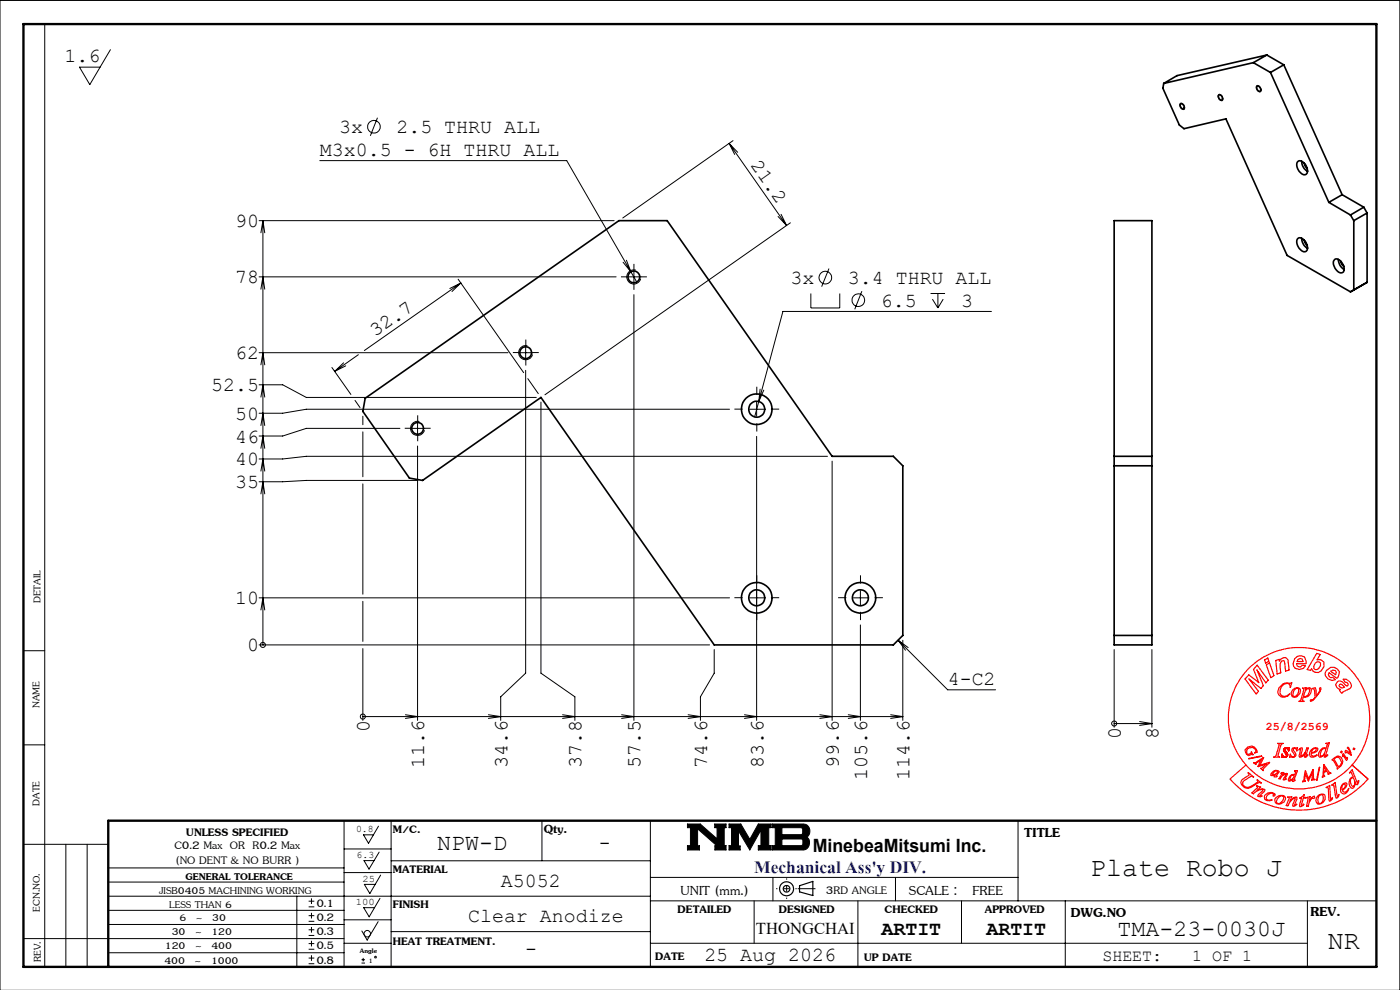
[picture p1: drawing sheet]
<svg xmlns="http://www.w3.org/2000/svg" width="297mm" height="210mm" viewBox="0 0 297 210" stroke-linecap="round" stroke-linejoin="round" font-family="sans-serif">
<g fill="none" stroke="#000" stroke-width=".21">
<path d="M9.5 5.1v200M23.4 10.5l-4.4 7.4-2.1-3.7h4.3M266.6 18.2a.84 .84 0 0 1 .8 .4 .84 .84 0 0 1-.1 .9 .92 .92 0 0 1-.7-1.3zM67.8 34.1h52.4l13.6 23.6M80.1 25l-1.5 3.8M154.7 30.4l12.2 17.4M154.7 30.4l1.8 1.9M154.7 30.4l1.2 2.4M155.5 29.8l-23.4 16.4M250.4 22a.77 .77 0 0 1 .8 .4 .77 .77 0 0 1-.1 .8 .93 .93 0 0 1-.7-1.2zM258.5 20.1a.84 .84 0 0 1 .8 .4 .84 .84 0 0 1 0 .9 .9 .9 0 0 1-.8-1.3zM55 58.7h75.7"/>
<path d="M55 46.8h75.3M55.8 46.8v90M55.8 46.8l.4 2.6M55.8 46.8l-.4 2.6M97.2 59.2l13.9 19.8M132.2 55.6l1.6 2.1M132.9 55.2l.9 2.5M133 58.7h3M133.8 57.7l1.3 2.1M134.5 57.2v3M134.9 57.3a1.51 1.51 0 0 0-1.9 1 1.51 1.51 0 0 0 1.1 1.9 1.51 1.51 0 0 0 1.8-1.1M165.1 45.9l1.8 1.9"/>
<path d="M165.7 45.5l1.2 2.3M167.7 47.3l-52.1 36.4M175.9 57l-1.6 3.8M55 74.8h52.8M55.4 77.4l.4-2.6 .4 2.6M55.4 61.3l.4-2.6 .4 2.6M70.4 78l4 5.7M72.9 77l-1.9 1.8M73.3 77.6l-2.3 1.2M76 75.2l-5 3.6M97.8 60l-20.5 14.4M97.8 60l-1.9 1.8"/>
<path d="M97.8 60l-2.4 1.2M110 74.8h3M111.5 78.6v64.2l-5.3 5v5M111.5 73.3v3M111.9 73.4a1.5 1.5 0 0 0-1.8 1.1 1.5 1.5 0 0 0 1.1 1.8 1.5 1.5 0 0 0 1.8-1.1M134.5 62.5v90.3M172 62.3v3h6.2v-3M182.8 61.8l-1.5 3.8M197.4 62.3h3.1M197.8 63.5l1.2 1.8M199 62.3v3M200.1 63.5l-1.1 1.8"/>
<path d="M210.3 66.1h-44.2l-6 22.3M55 81.6h5l5 2.7h48.8M55.4 84.2l.4-2.6 .4 2.6M55.4 95.1l.4-2.6 .4 2.6M55.4 90.3l.4-2.6 .4 2.6M55.4 99.9l.4-2.5 .4 2.5M75.3 84.9l1.1 1.6M77 88.3v1.8M77 91.6v9.5M84.8 90.9h-19.8l-5 1.6h-5M87.1 90.9h3M88.6 89.4v2.9"/>
<path d="M88.6 94.6v58.2M89 89.4a1.5 1.5 0 0 0-1.9 1.1 1.5 1.5 0 0 0 1.1 1.8 1.5 1.5 0 0 0 1.8-1M112 80.3l2.2 3.2M114.8 85.3v57.5l7.2 5v5M154.8 86.8h-89.8l-5 .9h-5M159 86.8h3M160.5 85.3v3M160.5 92.6v60.2M161.3 82.5l-.3 2.7 1-2.4M175.5 96.8h-110.5l-5 .6h-5M176.5 97.8v55M55.4 104.8l.4-2.6 .4 2.6"/>
<path d="M77 102.6v23.4M88.7 101.9h-23.7l-5 .3h-5M5 138h4.5M55 136.8h95.5M55 126.8h99.8M55.4 129.4l.4-2.6 .4 2.6M55.8 136.8h.1M77 127.6v8.5M77 137.6v15.2M151.5 137.8v5l-2.9 5v5M159 126.8h3M181 126.8h3"/>
<path d="M182.5 125.3v3M182.5 132.6v20.2M190.5 135.8l2.2 1.6M190.5 135.8l1.6 2.1M190.5 135.8l10.5 10.5h10.2M191.5 135.8v17M236.4 137.8v16.5M244.4 137.8v16.5M5 158h4.5M77 152h.1M77 152h114.5M86 151.6l2.6 .4-2.6 .4"/>
<path d="M103.6 151.6l2.6 .4-2.6 .4M119.3 151.6l2.7 .4-2.7 .4M131.9 151.6l2.6 .4-2.6 .4M146 151.6l2.6 .4-2.6 .4M157.9 151.6l2.6 .4-2.6 .4M173.9 151.6l2.6 .4-2.6 .4M180 151.6l2.5 .4-2.5 .4M188.9 151.6l2.6 .4M191.5 152l-2.6 .4M236.4 153.5h.1M236.4 153.5h8M241.8 153.1l2.6 .4"/>
<path d="M244.4 153.5l-2.6 .4M5 179.1h18M14 179.1v26M18.5 179.1v26M73 174.1v31M80.3 175.3l-2.1 3.6-1.1-1.8h2.1M83 174.1v31M115 174.1v8.5M138 174.1v31M145.8 174.8h2.8l3.5 3.1v-2.3h-.5v-.8h2.4v.8h-.4v3.8h.4v.9h-2.3v-.9h.4l-4.1-3.6v3.6h.4v.9h-2.6v-.9h.7v-3.8h-.7zM154.7 174.8h2.5l1.9 3.2 1.8-3.2h2.7v.8h-.5v3.8h.5v.9h-2.7v-.9h.5v-3.3l-2.3 4.2-2.4-4v3.1h.3v.9h-2.3v-.9h.5v-3.8h-.5zM163.9 174.8h6.6a1.5 1.5 0 0 1 1.3 1.2 1.5 1.5 0 0 1-.7 1.6 1.48 1.48 0 0 1 .6 1.6 1.48 1.48 0 0 1-1.4 1.1h-6.4v-.9h.6v-3.8h-.6z"/>
<path d="M165.9 175.6h4.1l.3 .3v.9l-.3 .3h-4.1zM165.9 178h4.2l.2 .3v.8l-.3 .3h-4.1zM216 174.1v17M5 199.1h68M22.9 184.1h50.1M23 190.1h115M23 196.1h50M23 193.1h50M23 187.1h50M63 190.1v14.9M65.5 192.4h1.2M65.5 191.2h1.2"/>
<path d="M65.5 195.4h1.2M65.5 194.2h1.2M65.5 198.4h1.2M65.5 197.2h1.2M66.1 190.6v1.2M66.1 193.6v1.2M66.1 196.6v1.2M66.1 199.6v1.2M73 195.1h10M73 185.1h10M73 180.1h10M80.2 195.5l-2.3 3.9-1.1-1.9"/>
<path d="M80.4 180.8l-2.1 3.6-1.1-1.8h2.1M80.6 190.6l-2.3 3.9-1.1-2h2.2M80.8 185.6l-2.3 3.9-1.2-1.9h2.3M83 197.6h55M83 182.6h55M138 186.1h78M138 191.1h154M160 191.1v9M164 186.1v5M182 191.1v14M190 186.1v5M204 191.1v9"/>
<path d="M226 191.1v13.9M277.4 191.1v13.9M0 210.1v-210h297v210M23 202.1h50M65.5 201.4h1.2M65.5 200.2h1.2M65.5 204.4h1.2M65.5 203.2h1.2M66.1 202.6v1.2M73 200.1h10M76.7 204.3h.7M76.7 203.6h.7"/>
<path d="M77 203.2v.7M138 200.1h139.4"/>
<circle cx="79.3" cy="26.9" r="1.33"/>
<circle cx="175.1" cy="58.9" r="1.33"/>
<circle cx="182.1" cy="63.7" r="1.35"/>
<circle cx="55.8" cy="136.8" r=".54"/>
<circle cx="77" cy="152" r=".54"/>
<circle cx="236.4" cy="153.5" r=".52"/>
<circle cx="77.9" cy="198.1" r=".68"/>
<circle cx="79.7" cy="203" r=".17"/>
</g>
<g fill="none" stroke="#000" stroke-width=".25">
<path d="M169.6 187.9l2.8-.9v3l-2.8-.8z"/>
<circle cx="166.9" cy="188.5" r=".7"/>
<circle cx="166.9" cy="188.5" r="1.48"/>
</g>
<path d="M164.6 188.5h4.4M166.9 186.3v4.4" fill="none" stroke="#000" stroke-width=".21" stroke-dasharray="15.2 1.3 1.3 1.3" stroke-dashoffset="15" stroke-linecap="butt"/>
<g fill="none" stroke="#000" stroke-width=".21" stroke-dasharray="15.2 1.3 1.3 1.3" stroke-linecap="butt">
<path d="M133 58.7h-1.3M134.5 57.2v-1.2M136 58.7h1.2M110 74.8h-1.2M111.5 73.3v-1.3M111.5 76.3v1.2M113 74.8h1.3M134.5 60.2v1.3M87.1 90.8h-1.2M88.6 89.3v-1.2M88.6 92.3v1.3M90.1 90.8h1.3"/>
<path d="M157.5 86.8h-1.7M160.5 83.8v-1.8M160.5 89.8v1.7M163.5 86.8h1.8M157.5 126.8h-1.7M160.5 123.8v-1.8M160.5 129.8v1.7M163.5 126.8h1.8M179.5 126.8h-1.7M182.5 123.8v-1.8M182.5 129.8v1.7M185.5 126.8h1.8"/>
<path d="M169.2 188.5h3.8"/>
</g>
<path d="M5 5.1h287v200h-287zM292 174.1h-269v31" fill="none" stroke="#000" stroke-width=".5"/>
<path d="M145.8 174.8v.8h.7v3.8h-.7v.9h2.6v-.9h-.4v-3.6l4.1 3.6h-.4v.9h2.3v-.9h-.4v-3.8h.4v-.8h-2.4v.8h.5v2.3l-3.5-3.1zM154.7 174.8v.8h.5v3.8h-.5v.9h2.3v-.9h-.3v-3.1l2.4 4 2.3-4.2v3.3h-.5v.9h2.7v-.9h-.5v-3.8h.5v-.8h-2.7l-1.8 3.2-1.9-3.2zM165.9 178h4.2l.2 .2v.9l-.3 .3h-4.1zM163.9 174.8v.8h.6v3.8h-.6v.9h6.8l.8-.6 .2-.8-.1-.9-.5-.4a1.49 1.49 0 0 0 .7-1.6 1.49 1.49 0 0 0-1.3-1.2zM165.9 175.6h4.1l.3 .3v.9l-.3 .3h-4.1z" fill-rule="evenodd" fill="#000"/>
<g fill="none" stroke="#000" stroke-width=".35">
<path d="M246.9 17.7l-.2 1 3.5 7.8 1 .8 8.9-2.1 12.9 29 13.5 7.7M265.9 13.3l3.6 2.1M265.9 13.3l-19 4.4M266.7 18.3a.64 .64 0 0 1 .7 .4 .64 .64 0 0 1-.2 .7 .78 .78 0 0 1-.5-1.1zM268.7 11.7l-2.8 1.6M268.7 11.7l3.6 2M268.7 11.7l-19 4.3-2.8 1.7M269.5 15.4l12.4 27.5M272.3 13.7l-2.8 1.7M272.3 13.7l12.4 27.6M250.5 22a.66 .66 0 0 1 .6 .4 .66 .66 0 0 1-.1 .7 .75 .75 0 0 1-.5-1.1zM258.6 20.1a.66 .66 0 0 1 .7 .4 .66 .66 0 0 1-.2 .8 .77 .77 0 0 1-.5-1.2z"/>
<path d="M275.3 34.3a1.42 1.42 0 0 1 1.9 1.2 1.05 1.05 0 0 1-.4 1.6 2.09 2.09 0 0 1-1.5-2.8zM276.2 34.2a2.52 2.52 0 0 0 1.2 2.2M276.7 34.6l.2 .7 .4 .4M236.4 46.8h8v90h-8zM275.3 50.6a1.42 1.42 0 0 1 1.9 1.2 1.05 1.05 0 0 1-.4 1.6 2.09 2.09 0 0 1-1.5-2.8zM276.2 50.5a2.4 2.4 0 0 0 1.2 2.2M276.7 51l.1 .4 .5 .6M281.9 42.9l4.6 2.7M283.1 55.1a1.32 1.32 0 0 1 1.8 .9 1.3 1.3 0 0 1-.2 1.8 1.96 1.96 0 0 1-1.6-2.7zM283.9 55a2.52 2.52 0 0 0 1.3 2.2M284.5 55.4l.2 .7 .4 .4M284.7 41.3l-2.8 1.6"/>
<path d="M284.7 41.3l4.6 2.6M286.5 45.6l.7 1.2M287.2 46.8v14.7l-.7 .4M289.3 43.9l-2.8 1.7M289.3 43.9l.7 1.3M290 45.2l-2.8 1.6M290 59.9l-3.5 2M290 45.2v14.7M290 59.9l-.7 .4M77.5 84.5l53.8-37.7h10.2l35 50h13l2 2v36l-2 2h-38l-36.7-52.5-25.2 17.6-2.7-.5-9.9-14.1zM236.4 96.8h8M236.4 98.8h8"/>
<path d="M236.4 134.8h8"/>
<circle cx="134.5" cy="58.7" r="1.25"/>
<circle cx="111.5" cy="74.8" r="1.25"/>
<circle cx="88.6" cy="90.9" r="1.25"/>
<circle cx="160.5" cy="86.8" r="3.3"/>
<circle cx="160.5" cy="86.8" r="1.7"/>
<circle cx="160.5" cy="126.8" r="3.3"/>
<circle cx="160.5" cy="126.8" r="1.7"/>
<circle cx="182.5" cy="126.8" r="3.3"/>
<circle cx="182.5" cy="126.8" r="1.7"/>
</g>
<g fill="none" stroke="#f00" stroke-width=".25">
<path d="M274.7 139.7l.5-.5 .7-.1 .8 .2 .4 1v.5h-2l.1 .5 .5 .2 .3-.1 .3-.3 .7 .1-.5 .6-.8 .2-.9-.2-.4-.5-.1-.6zM275.3 139.9l.6-.2 .3 .1 .2 .5h-1.2zM279.3 138.6l.8 .2-.7 1.2h.9l.5 .4 .1 1-.6 .9a1.21 1.21 0 0 1-2.1-.5l-.2 .4-.7-.2zM264.7 158.5l.9-.3a1.62 1.62 0 0 1 1.1 1.4l-.5 .1 .3-.4-.2-.3-.6-.5-.9 .2-.3 .4v.7l.3 .2 .7-.2v-.3l.4 .6-.3-.1-.7 .3-.6-.6-.2-.6zM266.7 141.1l2.4 3.2-.6 .5-1.8-2.7 1.3 3.3-.5 .6-2.5-2 2 2.6-.5 .6-2.4-3.2 .8-.9 2.2 1.7-1.2-2.8zM268.3 140l.7-.4 .2 .7-.7 .4zM268.6 141l.7-.4 1 2.7-.7 .4zM270.7 140.1l.7-.2v.4l.3-.5 .5-.3h.6a2.85 2.85 0 0 1 .7 2.6l-.8 .3-.1-1.7a.45 .45 0 0 0-.2-.4 .45 .45 0 0 0-.4-.1l-.4 .6 .1 1.9-.8 .3zM271 157.7h1.2l-.5 .3-.5 2-.1 .4 .4 .1-1.3 .1 .5-.2 .7-2.3v-.3zM271.3 145.9a1.91 1.91 0 0 1 2.2-1l.5-.1-.3 1a.79 .79 0 0 0-.5-.9 .79 .79 0 0 0-.9 .3 1.77 1.77 0 0 0-.5 2.3 1.28 1.28 0 0 0 1.8-.3l-.4 .5-.9 .2a1.19 1.19 0 0 1-1.2-1.2zM272.5 158.7l1-.1-.1 .7-.1-.3-.4-.3-.3 .3 .6 1.1a.95 .95 0 0 1-1.2 .5v-.6l.1 .3 .4 .2 .4-.1v-.4l-.6-.9zM274.2 158.7l1.1-.1-.2 .7-.1-.3-.4-.3-.3 .3 .7 1.1a.91 .91 0 0 1-1.3 .5h-.1l.1-.6 .2 .3 .4 .2 .3-.1v-.4l-.6-.8z"/>
<path d="M274.3 146.3l.3-.3a.78 .78 0 0 1 .8-.1 .78 .78 0 0 1 .5 .6 1.39 1.39 0 0 1-1.3 1.4l-.5-.1a1.09 1.09 0 0 1 .2-1.5zM274.8 146.1l.4-.1 .2 .1a1.36 1.36 0 0 1-.8 1.7l-.3-.2a1.64 1.64 0 0 1 .5-1.5zM275.7 158.9l.4-.3 .2 .2-.4 1.6a2.09 2.09 0 0 0 1.3-1.7h.3l-.5 1.7 .5-.2-.6 .4-.2-.2 .3-.8a1.28 1.28 0 0 1-1.3 1l-.1-.2 .3-1.5-.4 .2zM276.3 146l.8-.1-.2 .4 .8-.4a.49 .49 0 0 1 .5 .5 1.31 1.31 0 0 1-1.7 1.4l-.2 .7 .3 .3h-1l.4-.3 .6-2.2v-.2zM277.2 146.2l.4-.2a.6 .6 0 0 1 .1 .9l-.3 .6-.5 .3-.4-.2zM278.2 159.1a.82 .82 0 0 1 1.4-.2l-.4 .6-1.1 .4 .2 .4 .3 .1 .8-.2-.4 .3-.6 .1-.4-.1a1.1 1.1 0 0 1 .2-1.4zM278.4 146l.6-.1 .3 1.6 .6-.9a.36 .36 0 0 0 0-.6l.1-.1h.2a4.6 4.6 0 0 1-2.2 2.9v-.3h.4l.6-.6-.2-1.6zM278.4 159.1l.6-.4 .3 .2a1.1 1.1 0 0 1-1.1 .8zM279 140.6l.4-.2h.4l.3 .2v.6l-.3 .6-.4 .2-.4 .1-.3-.3v-.5zM280.6 158.9l.4-.2 .2 .1a1.43 1.43 0 0 1-1 1.6 .91 .91 0 0 1 .1-1.2zM281.3 157.7l.7-.2-.8 2.9 .5-.2-.3 .2-.4 .2v-.7l-.3 .4-.8 .3a1.36 1.36 0 0 1 1.2-2l.2 .2 .3-.9zM281.4 142.2l.9-.6h.7l.7 .3 .5 .6-.3 1-.3 .4-1.6-1.2-.2 .4 .2 .5 .3 .1h.5l.5 .5-.7 .1-.9-.3-.5-.7-.1-.5z"/>
<path d="M282.3 142.4l.4-.2h.6l.2 .4-.1 .5zM284.2 145.2h.5l.6 .6-.6 .1-.5-.2-.1-.3zM284.4 159.4h.3v.3h-.3zM284.9 146.8l1.1-.6a.89 .89 0 0 0 .7-.9l-.3-.6-.8-.6h-.7l.5 .6 .3 .1 .3 .4-.3 .3-.3-.2a1.22 1.22 0 0 0-1.7-.7l-.3 .6 .2 .6 .4 .3 .4 .1-.2 .3 .4 .6 .3-.3M284.9 159.9h.2l.6 1 .1-.3 .1 .1-.1 .6-.8-1-.2 .2zM285.9 158.5h.2l.2 .5 .3 1.2-1-.7-.2 .2 .1-.5 1 .6zM287.1 158.7l.3 .1v.2h-.2zM264.3 162.3a15 15 0 0 1 .9-20.8 15 15 0 0 1 20.8 0 15 15 0 0 1 .8 20.8M264.3 162.3l-3.4 2.9a19.4 19.4 0 0 0 29.3 0l-3.4-2.9M264.3 162.3a15 15 0 0 0 22.5 0M264.8 164l1.2 .8-.7-.1-1.1 .7a.82 .82 0 0 0-.6 .8 .82 .82 0 0 0 .7 .8 3.9 3.9 0 0 0 2.6-1.3l-.2-.3 .8 .7a.5 .5 0 0 0-.7 0l-1 .6a1.49 1.49 0 0 1-1.5 .5 1.49 1.49 0 0 1-1.1-1.3l.3-.5 1.5-1zM264.9 160.9l2.7-.6 .1 .1z"/>
<path d="M266 161.7l.3 .1 1.7-1.1-.7 1.6 2-.5-1.4 1.4 .1 .3-.6-.5 1.2-.9-1.7 .5 .6-1.4-1 .7-.1 .3zM266.6 166.7l.8 .3-.7 .7 .3-.2a1.25 1.25 0 0 1 1.3 0l-.1 .4-1 .9 .6 .1h-1l1.1-1.3a2.04 2.04 0 0 0-2 .8l-.3-.2 1-1a.28 .28 0 0 0 .2-.3 .28 .28 0 0 0-.2-.2zM268.4 168.7l.3-.3a1.3 1.3 0 0 1 1.8 .1l-.1 .3-.2 .1a.26 .26 0 0 1-.1-.3 .26 .26 0 0 1 .2-.2l-.2-.1a1.19 1.19 0 0 0-1.5 1.1l.4 .3h.9l-1.2 .1-.4-.3-.1-.6zM269.6 164.1l.6-.5 .4-.2 .8 .3-.7 .9 .2 .1-.2 .1h-.4l.3-.5-.9 .2zM270.3 163.7l.3-.2 .4 .1a.9 .9 0 0 1-1.1 .7zM270.8 169.1l.6-.3a.85 .85 0 0 1 1.3 .8 1.49 1.49 0 0 1-1.7 1l-.4-.3-.2-.6zM271.2 169.2l.4-.3 .4-.1 .3 .2a1.43 1.43 0 0 1-1.2 1.5l-.3-.3v-.3zM271.7 164l.6-.1-.2 .5 .9-.4 .1 .2-.5 1.1 .2-.1a.33 .33 0 0 1-.2 .2 .33 .33 0 0 1-.4-.1l.6-1.1a1.36 1.36 0 0 0-1.2 1h-.3l.7-1.1zM271.9 160.6h.1M273.2 169.1l.8-.1-.4 1 .3-.3a1.19 1.19 0 0 1 1.2-.6v.4l-.5 1.3 .5-.2-.7 .5-.2-.2 .5-1.6a2.13 2.13 0 0 0-1.5 1.6h-.3l.5-1.3a.3 .3 0 0 0 0-.4 .3 .3 0 0 0-.2-.1zM274 164.5h.5a.84 .84 0 0 1-.9 .9zM274.5 165.5v.1"/>
<path d="M274.7 163.5h.5l-.7 1.9 .3 .1-.6 .3 .1-.5-.3 .3-.6 .1-.1-.4 .3-.6 .4-.3h.6l.2-.6zM275.8 169.2l.5-.2 .3-.5-.1 .6h.4v.2h-.4l-.5 1.5 .2 .1 .3-.3h.1l-.7 .5-.2-.2 .4-1.6zM277 163.5l.6 1.7 1-1.9 .1 1.9 .2 .2-.7 .1 .2-.2-.1-1.3-.7 1.6-.7-1.4-.1 1.3 .1 .2-.6 .1 .3-.3 .3-2M277.1 169.2l.9-.2-.3 1.1a1.29 1.29 0 0 1 1.1-1.2l.1 .4-.2 .1-.2-.1a2.15 2.15 0 0 0-.9 1.7h-.4l.3-1.7zM279.6 168.8a.86 .86 0 0 1 1.5 .1 1.39 1.39 0 0 1-1.5 1.7 1.1 1.1 0 0 1 0-1.8zM279.9 168.8l.3-.3 .4 .1a1.4 1.4 0 0 1-.5 1.9l-.3-.1a1.51 1.51 0 0 1 .1-1.6zM279.9 162.8h.1l-.6 2.6-.1 .1zM280.8 162.2l1.2 1.7 .3 .1-.5 .3-.3-.7-.6 .2-.1 .6 .2 .3-.5 .2zM280.9 162.7l.4 .7-.5 .3zM281.2 160.4h.1M281.3 167l.8-.4 .2 3h.1l.3-.4-.5 .7-.1 .1-.2-.3-.1-2.6zM281.7 164h.1"/>
<path d="M282.5 166.5l.7-.5 .5 3 .4-.5-.4 .8-.3-.1-.5-2.7zM282.6 161.2l1.2-.9 .7 .3a1.63 1.63 0 0 1-.8 2.5v-.3l-.8-1.6zM283.4 160.7l.5-.1 .3 .3 .4 .8-.3 .7-.3 .2-.9-1.4v-.2zM284.8 166.4l.6-.4 .3 .1a1.5 1.5 0 0 1-.9 1.6l.4 .4 .4-.1 .6-.8-.7 1.1-.5 .1a1.08 1.08 0 0 1-.4-1.7zM284.9 160.3h.1M285 166.3h.4a1.22 1.22 0 0 1-.7 1.3 1.27 1.27 0 0 1 .3-1.3zM286.7 165h.2a1.38 1.38 0 0 1 .3 1.7l-.3 .1a1.43 1.43 0 0 1-.2-1.8zM286.8 163.3l1.2 2.8 .3-.5-.1 .4-.3 .5-.4-.7v.6l-.3 .7a.47 .47 0 0 1-.7-.1 1.35 1.35 0 0 1 .6-2.2l-.3-.7a.24 .24 0 0 0-.2-.3 .24 .24 0 0 0-.3 .2z"/>
</g>
<text font-size="5.6" fill="#00f" x="160" y="185.2">Mechanical Ass'y DIV.</text>
<g font-size="5.6">
<text x="231.3" y="185.9">Plate Robo J</text>
<text x="281.7" y="201.2">NR</text>
</g>
<g font-size="4.9">
<text x="92.8" y="180.3">NPW-D</text>
<text x="237.1" y="198.5">TMA-23-0030J</text>
</g>
<g font-size="4.2">
<text x="13.7" y="13.2">1.6</text>
<text x="71.9" y="28.3">3x</text>
<text x="84.1" y="28.3">2.5 THRU ALL</text>
<text x="67.9" y="33.1">M3x0.5 - 6H THRU ALL</text>
<text x="159.2" y="35" transform="rotate(55 159.2 35)">21.2</text>
<text x="49.9" y="48.2">90</text>
<text x="49.9" y="60.1">78</text>
<text x="167.7" y="60.3">3x</text>
<text x="179.9" y="60.3">3.4 THRU ALL</text>
<text x="186.9" y="65.1">6.5</text>
<text x="203.9" y="65.1">3</text>
<text x="79.6" y="71.6" transform="rotate(-35 79.6 71.6)">32.7</text>
<text x="49.9" y="76.2">62</text>
<text x="44.8" y="83">52.5</text>
<text x="49.9" y="89">50</text>
<text x="49.9" y="93.9">46</text>
<text x="49.9" y="98.7">40</text>
<text x="49.9" y="103.6">35</text>
<text x="49.9" y="128.2">10</text>
<text x="52.4" y="138.2">0</text>
<text x="201.1" y="145.3">4-C2</text>
<text x="78.4" y="155.3" transform="rotate(-90 78.4 155.3)">0</text>
<text x="237.8" y="156.8" transform="rotate(-90 237.8 156.8)">0</text>
<text x="245.8" y="156.8" transform="rotate(-90 245.8 156.8)">8</text>
<text x="90" y="162.9" transform="rotate(-90 90 162.9)">11.6</text>
<text x="107.6" y="162.9" transform="rotate(-90 107.6 162.9)">34.6</text>
<text x="123.4" y="162.9" transform="rotate(-90 123.4 162.9)">37.8</text>
<text x="135.9" y="162.9" transform="rotate(-90 135.9 162.9)">57.5</text>
<text x="150" y="162.9" transform="rotate(-90 150 162.9)">74.6</text>
<text x="161.9" y="162.9" transform="rotate(-90 161.9 162.9)">83.6</text>
<text x="177.9" y="162.9" transform="rotate(-90 177.9 162.9)">99.6</text>
<text x="183.9" y="165.5" transform="rotate(-90 183.9 165.5)">105.6</text>
<text x="192.9" y="165.5" transform="rotate(-90 192.9 165.5)">114.6</text>
<text x="127.1" y="180">-</text>
<text x="217.3" y="177.6">TITLE</text>
<text x="106.3" y="188.2">A5052</text>
<text x="144.4" y="189.8">UNIT (mm.)</text>
<text x="192.8" y="189.8">SCALE :</text>
<text x="206.3" y="189.8">FREE</text>
<text x="99.3" y="195.5">Clear Anodize</text>
<text x="227.2" y="194.4">DWG.NO</text>
<text x="278" y="194.3">REV.</text>
<text x="111.4" y="202.5">-</text>
<text x="149.4" y="203.9">25 Aug 2026</text>
<text x="187" y="198.3">ARTIT</text>
<text x="209.3" y="198.3">ARTIT</text>
</g>
<g font-size="3.9">
<text x="115.3" y="176.8">Qty.</text>
<text x="172.4" y="180.7">MinebeaMitsumi Inc.</text>
</g>
<g font-size="3.5">
<text x="39.5" y="177.3">UNLESS SPECIFIED</text>
<text x="83.3" y="176.7">M/C.</text>
<text x="37" y="180.2">C0.2 Max OR R0.2 Max</text>
<text x="37.2" y="183.3">(NO DENT &amp; NO BURR )</text>
<text x="83.3" y="185.2">MATERIAL</text>
<text x="175.2" y="189.7">3RD ANGLE</text>
<text x="67.1" y="192.3">0.1</text>
<text x="67.1" y="195.4">0.2</text>
<text x="83.3" y="192.6">FINISH</text>
<text x="143.8" y="193.8">DETAILED</text>
<text x="165.2" y="193.8">DESIGNED</text>
<text x="187.7" y="193.8">CHECKED</text>
<text x="208.9" y="193.8">APPROVED</text>
<text x="67.1" y="198.4">0.3</text>
<text x="67.1" y="201.3">0.5</text>
<text x="83.3" y="200.5">HEAT TREATMENT.</text>
<text x="139" y="203.7">DATE</text>
<text x="160.4" y="198">THONGCHAI</text>
<text x="183.3" y="203.9">UP DATE</text>
<text x="233.9" y="203.8">SHEET:</text>
<text x="252.9" y="203.8">1 OF 1</text>
<text x="67.1" y="204.4">0.8</text>
</g>
<g font-size="3.2">
<text x="8.6" y="127.9" transform="rotate(-90 8.6 127.9)">DETAIL</text>
<text x="8.4" y="150.2" transform="rotate(-90 8.4 150.2)">NAME</text>
<text x="8.4" y="171" transform="rotate(-90 8.4 171)">DATE</text>
<text x="33.8" y="189.5">JISB0405 MACHINING WORKING</text>
<text x="39.4" y="186.6">GENERAL TOLERANCE</text>
<text x="8.4" y="193.4" transform="rotate(-90 8.4 193.4)">ECN.NO.</text>
<text x="35.9" y="192.7">LESS THAN 6</text>
<text x="38.1" y="195.3">6 ~ 30</text>
<text x="35" y="201.3">120 ~ 400</text>
<text x="36.4" y="198.3">30 ~ 120</text>
<text x="8.7" y="204.1" transform="rotate(-90 8.7 204.1)">REV.</text>
<text x="34.9" y="204.5">400 ~ 1000</text>
</g>
<text font-size="2.5" fill="#f00" x="268.6" y="154.8">25/8/2569</text>
<g font-size="2.1">
<text x="75.5" y="176.6">0.8</text>
<text x="75.7" y="182">6.3</text>
<text x="76.9" y="187.1">25</text>
<text x="75.5" y="192">100</text>
<text x="76.4" y="202.2">Angle</text>
<text x="78.2" y="204.3">1</text>
</g>
</svg>
